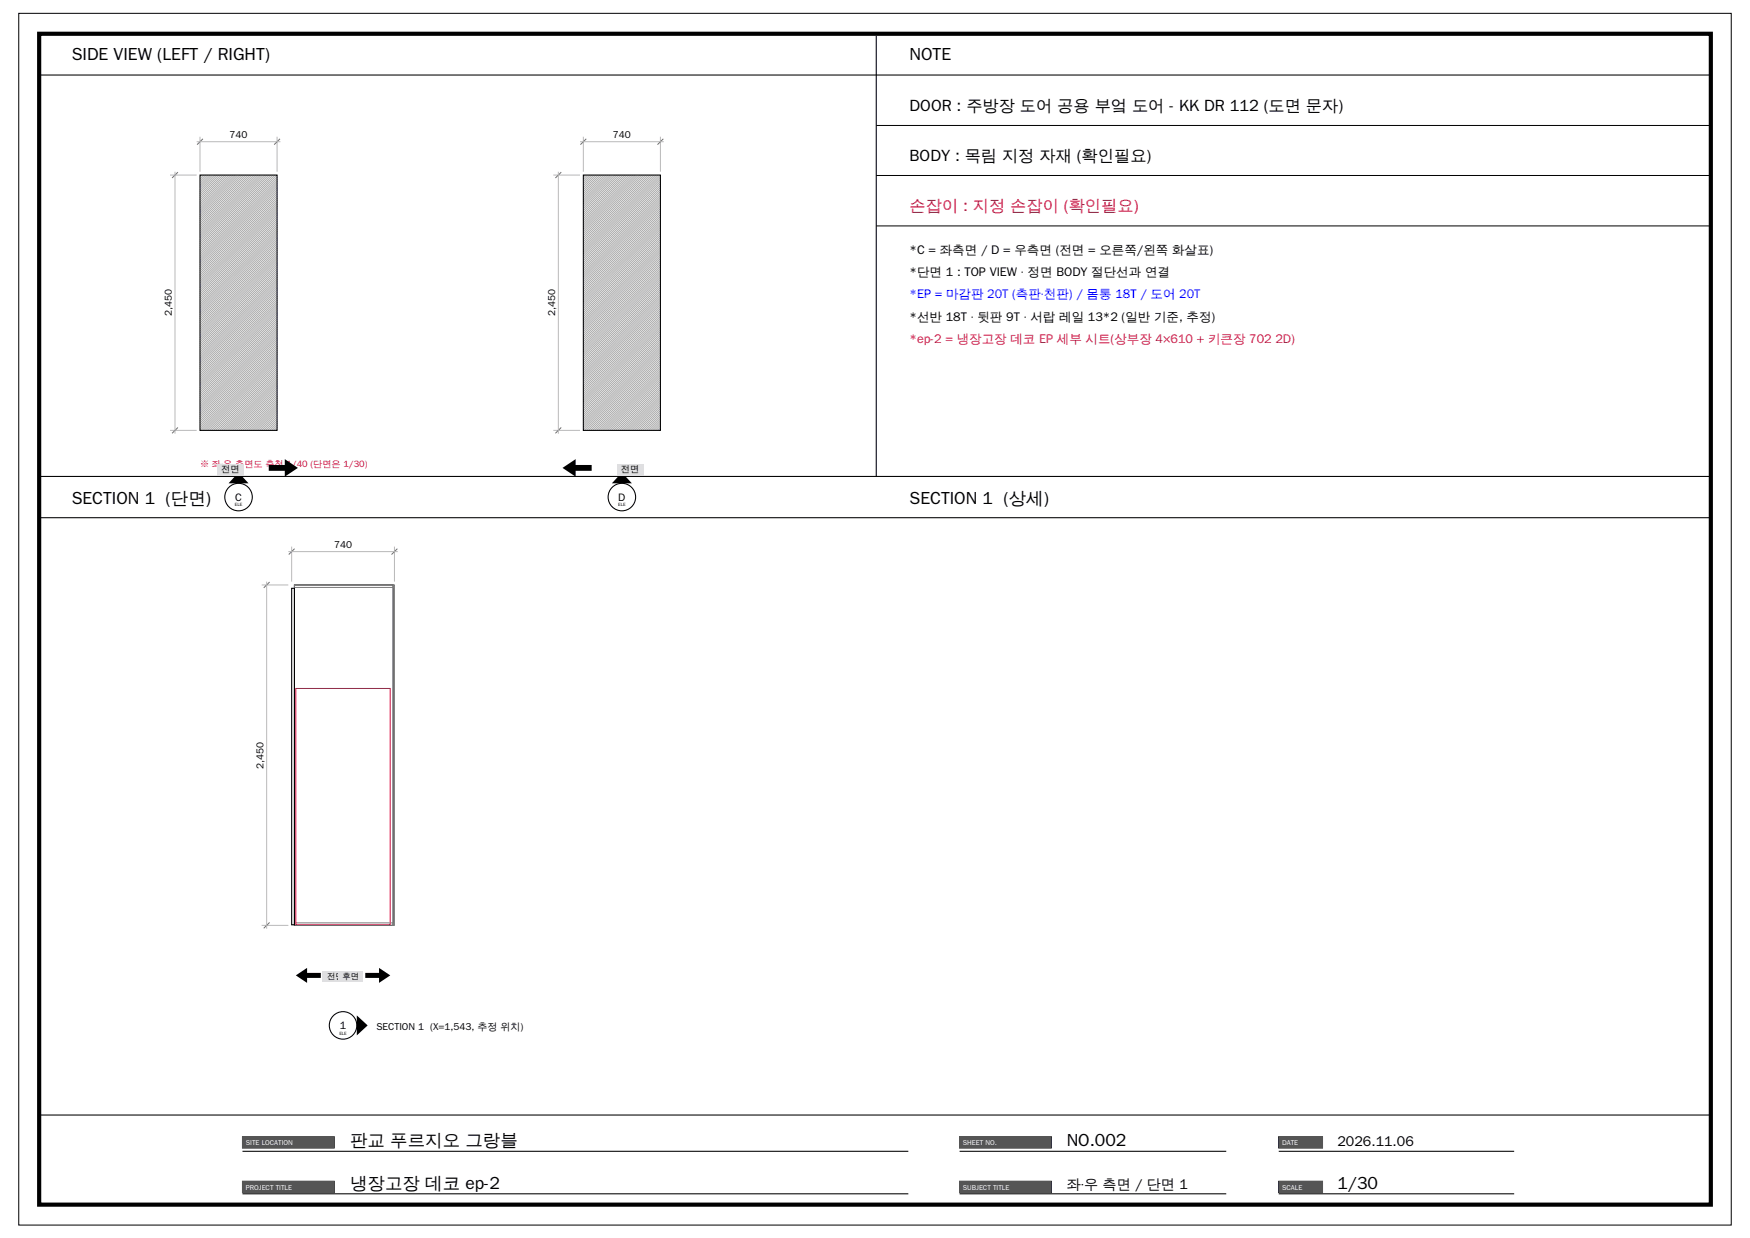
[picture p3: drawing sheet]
<svg xmlns="http://www.w3.org/2000/svg" width="420mm" height="297mm" viewBox="0 0 420 297" stroke-linecap="round" stroke-linejoin="round" font-family="sans-serif">
<path d="M4.5 3.2h411v290.7h-411zM210.3 30.1h200.3M210.3 42.1h200.3M210.3 54.2h200.3" fill="none" stroke="#000" stroke-width=".24"/>
<path d="M9.4 8.1h401.2v280.9h-401.2z" fill="none" stroke="#000" stroke-width="1" stroke-linecap="butt"/>
<path d="M9.4 18h401.2M210.3 8.6v105.7M9.4 114.3h401.2M9.4 124.2h401.2M9.4 267.5h401.2M58.2 272.7h22v2.7h-22z" fill="none" stroke="#000" stroke-width=".25"/>
<path d="M58.2 272.7h22v2.7h-22z" fill-rule="evenodd" fill="#555"/>
<path d="M58.2 276.2h159.8M58.2 283.4h22v2.7h-22z" fill="none" stroke="#000" stroke-width=".25"/>
<path d="M58.2 283.4h22v2.7h-22z" fill-rule="evenodd" fill="#555"/>
<path d="M230.3 272.7h22v2.7h-22zM58.2 286.4h159.8" fill="none" stroke="#000" stroke-width=".25"/>
<path d="M230.3 272.7h22v2.7h-22z" fill-rule="evenodd" fill="#555"/>
<path d="M230.3 276.2h64M230.3 283.4h22v2.7h-22z" fill="none" stroke="#000" stroke-width=".25"/>
<path d="M230.3 283.4h22v2.7h-22z" fill-rule="evenodd" fill="#555"/>
<path d="M306.9 272.7h10.5v2.7h-10.5zM230.3 286.4h64" fill="none" stroke="#000" stroke-width=".25"/>
<path d="M306.9 272.7h10.5v2.7h-10.5z" fill-rule="evenodd" fill="#555"/>
<path d="M306.9 276.2h56.5M306.9 283.4h10.5v2.7h-10.5z" fill="none" stroke="#000" stroke-width=".25"/>
<path d="M306.9 283.4h10.5v2.7h-10.5z" fill-rule="evenodd" fill="#555"/>
<g fill="none" stroke="#000" stroke-width=".25">
<path d="M48 42h18.5v61.3h-18.5zM306.9 286.4h56.5"/>
<circle cx="57.2" cy="119.2" r="3.3"/>
</g>
<g fill="none" stroke="#aaa" stroke-width=".24">
<path d="M48.5 42l-.5 .5M49 42l-1 1M49.5 42l-1.5 1.5M50 42l-2 2M50.5 42l-2.5 2.5M51 42l-3 3M51.5 42l-3.5 3.5M52 42l-4 4M52.5 42l-4.5 4.5M53 42l-5 5M53.5 42l-5.5 5.5M54 42l-6 6"/>
<path d="M54.5 42l-6.5 6.5M55 42l-7 7M55.5 42l-7.5 7.5M56 42l-8 8M56.5 42l-8.5 8.5M57 42l-9 9M57.5 42l-9.5 9.5M58 42l-10 10M58.5 42l-10.5 10.5M59 42l-11 11M59.5 42l-11.5 11.5M60 42l-12 12"/>
<path d="M60.5 42l-12.5 12.5M61 42l-13 13M61.5 42l-13.5 13.5M62 42l-14 14M62.5 42l-14.5 14.5M63 42l-15 15M63.5 42l-15.5 15.5M64 42l-16 16M64.5 42l-16.5 16.5M65 42l-17 17M65.5 42l-17.5 17.5M66 42l-18 18"/>
<path d="M66.5 42l-18.5 18.5M66.5 42.5l-18.5 18.5M66.5 43l-18.5 18.5M66.5 43.5l-18.5 18.5M66.5 44l-18.5 18.5M66.5 44.5l-18.5 18.5M66.5 45l-18.5 18.5M66.5 45.5l-18.5 18.5M66.5 46l-18.5 18.5M66.5 46.5l-18.5 18.5M66.5 47l-18.5 18.5M66.5 47.5l-18.5 18.5"/>
<path d="M66.5 48l-18.5 18.5M66.5 48.5l-18.5 18.5M66.5 49l-18.5 18.5M66.5 49.5l-18.5 18.5M66.5 50l-18.5 18.5M66.5 50.5l-18.5 18.5M66.5 51l-18.5 18.5M66.5 51.5l-18.5 18.5M66.5 52l-18.5 18.5M66.5 52.5l-18.5 18.5M66.5 53l-18.5 18.5M66.5 53.5l-18.5 18.5"/>
<path d="M66.5 54l-18.5 18.5M66.5 54.5l-18.5 18.5M66.5 55l-18.5 18.5M66.5 55.5l-18.5 18.5M66.5 56l-18.5 18.5M66.5 56.5l-18.5 18.5M66.5 57l-18.5 18.5M66.5 57.5l-18.5 18.5M66.5 58l-18.5 18.5M66.5 58.5l-18.5 18.5M66.5 59l-18.5 18.5M66.5 59.5l-18.5 18.5"/>
<path d="M66.5 60l-18.5 18.5M66.5 60.5l-18.5 18.5M66.5 61l-18.5 18.5M66.5 61.5l-18.5 18.5M66.5 62l-18.5 18.5M66.5 62.5l-18.5 18.5M66.5 63l-18.5 18.5M66.5 63.5l-18.5 18.5M66.5 64l-18.5 18.5M66.5 64.5l-18.5 18.5M66.5 65l-18.5 18.5M66.5 65.5l-18.5 18.5"/>
<path d="M66.5 66l-18.5 18.5M66.5 66.5l-18.5 18.5M66.5 67l-18.5 18.5M66.5 67.5l-18.5 18.5M66.5 68l-18.5 18.5M66.5 68.5l-18.5 18.5M66.5 69l-18.5 18.5M66.5 69.5l-18.5 18.5M66.5 70l-18.5 18.5M66.5 70.5l-18.5 18.5M66.5 71l-18.5 18.5M66.5 71.5l-18.5 18.5"/>
<path d="M66.5 72l-18.5 18.5M66.5 72.5l-18.5 18.5M66.5 73l-18.5 18.5M66.5 73.5l-18.5 18.5M66.5 74l-18.5 18.5M66.5 74.5l-18.5 18.5M66.5 75l-18.5 18.5M66.5 75.5l-18.5 18.5M66.5 76l-18.5 18.5M66.5 76.5l-18.5 18.5M66.5 77l-18.5 18.5M66.5 77.5l-18.5 18.5"/>
<path d="M66.5 78l-18.5 18.5M66.5 78.5l-18.5 18.5M66.5 79l-18.5 18.5M66.5 79.5l-18.5 18.5M66.5 80l-18.5 18.5M66.5 80.5l-18.5 18.5M66.5 81l-18.5 18.5M66.5 81.5l-18.5 18.5M66.5 82l-18.5 18.5M66.5 82.5l-18.5 18.5M66.5 83l-18.5 18.5M66.5 83.5l-18.5 18.5"/>
<path d="M66.5 84l-18.5 18.5M66.5 84.5l-18.5 18.5M66.5 85l-18.2 18.3M66.5 85.5l-17.7 17.8M66.5 86l-17.3 17.3M66.5 86.5l-16.8 16.8M66.5 87l-16.3 16.3M66.5 87.5l-15.7 15.8M66.5 88l-15.2 15.3M66.5 88.5l-14.8 14.8M66.5 89l-14.3 14.3M66.5 89.5l-13.7 13.8"/>
<path d="M66.5 90l-13.2 13.3M66.5 90.5l-12.8 12.8M66.5 91l-12.3 12.3M66.5 91.5l-11.7 11.8M66.5 92l-11.2 11.3M66.5 92.5l-10.8 10.8M66.5 93l-10.3 10.3M66.5 93.5l-9.8 9.8M66.5 94l-9.2 9.3M66.5 94.5l-8.7 8.8M66.5 95l-8.3 8.3M66.5 95.5l-7.8 7.8"/>
<path d="M66.5 96l-7.2 7.3M66.5 96.5l-6.7 6.8M66.5 97l-6.3 6.3M66.5 97.5l-5.8 5.8M66.5 98l-5.3 5.3M66.5 98.5l-4.7 4.8M66.5 99l-4.2 4.3M66.5 99.5l-3.8 3.8M66.5 100l-3.3 3.3M66.5 100.5l-2.7 2.8M66.5 101l-2.2 2.3M66.5 101.5l-1.8 1.8"/>
<path d="M66.5 102l-1.3 1.3M66.5 102.5l-.7 .8M66.5 103l-.2 .3"/>
</g>
<path d="M47.2 34h20.1M48 32.8v8.4M66.5 32.8v8.4M40.8 42h6.4M42 41.2v62.9M40.8 103.3h6.4" fill="none" stroke="#b9b9b9" stroke-width=".24"/>
<path d="M48.7 33.3l-1.4 1.4M67.2 33.3l-1.4 1.4M42.7 41.3l-1.4 1.4M42.7 102.5l-1.4 1.5" fill="none" stroke="#6e6e6e" stroke-width=".24"/>
<g fill="#000">
<path d="M57.3 113.3l2.3 2.7h-4.8z"/>
<path d="M64.5 111.6h3.8v-1.4l3.2 2-3.2 2.2v-1.4h-3.8z" fill-rule="evenodd"/>
</g>
<path d="M52.1 111.3h6.4v2.7h-6.4z" fill-rule="evenodd" fill="#e1e1e1"/>
<g fill="none" stroke="#aaa" stroke-width=".24">
<path d="M140.5 42l-.5 .5M141 42l-1 1M141.5 42l-1.5 1.5M142 42l-2 2M142.5 42l-2.5 2.5M143 42l-3 3M143.5 42l-3.5 3.5M144 42l-4 4M144.5 42l-4.5 4.5M145 42l-5 5M145.5 42l-5.5 5.5M146 42l-6 6"/>
<path d="M146.5 42l-6.5 6.5M147 42l-7 7M147.5 42l-7.5 7.5M148 42l-8 8M148.5 42l-8.5 8.5M149 42l-9 9M149.5 42l-9.5 9.5M150 42l-10 10M150.5 42l-10.5 10.5M151 42l-11 11M151.5 42l-11.5 11.5M152 42l-12 12"/>
<path d="M152.5 42l-12.5 12.5M153 42l-13 13M153.5 42l-13.5 13.5M154 42l-14 14M154.5 42l-14.5 14.5M155 42l-15 15M155.5 42l-15.5 15.5M156 42l-16 16M156.5 42l-16.5 16.5M157 42l-17 17M157.5 42l-17.5 17.5M158 42l-18 18"/>
<path d="M158.5 42l-18.5 18.5M158.5 42.5l-18.5 18.5M158.5 43l-18.5 18.5M158.5 43.5l-18.5 18.5M158.5 44l-18.5 18.5M158.5 44.5l-18.5 18.5M158.5 45l-18.5 18.5M158.5 45.5l-18.5 18.5M158.5 46l-18.5 18.5M158.5 46.5l-18.5 18.5M158.5 47l-18.5 18.5M158.5 47.5l-18.5 18.5"/>
<path d="M158.5 48l-18.5 18.5M158.5 48.5l-18.5 18.5M158.5 49l-18.5 18.5M158.5 49.5l-18.5 18.5M158.5 50l-18.5 18.5M158.5 50.5l-18.5 18.5M158.5 51l-18.5 18.5M158.5 51.5l-18.5 18.5M158.5 52l-18.5 18.5M158.5 52.5l-18.5 18.5M158.5 53l-18.5 18.5M158.5 53.5l-18.5 18.5"/>
<path d="M158.5 54l-18.5 18.5M158.5 54.5l-18.5 18.5M158.5 55l-18.5 18.5M158.5 55.5l-18.5 18.5M158.5 56l-18.5 18.5M158.5 56.5l-18.5 18.5M158.5 57l-18.5 18.5M158.5 57.5l-18.5 18.5M158.5 58l-18.5 18.5M158.5 58.5l-18.5 18.5M158.5 59l-18.5 18.5M158.5 59.5l-18.5 18.5"/>
<path d="M158.5 60l-18.5 18.5M158.5 60.5l-18.5 18.5M158.5 61l-18.5 18.5M158.5 61.5l-18.5 18.5M158.5 62l-18.5 18.5M158.5 62.5l-18.5 18.5M158.5 63l-18.5 18.5M158.5 63.5l-18.5 18.5M158.5 64l-18.5 18.5M158.5 64.5l-18.5 18.5M158.5 65l-18.5 18.5M158.5 65.5l-18.5 18.5"/>
<path d="M158.5 66l-18.5 18.5M158.5 66.5l-18.5 18.5M158.5 67l-18.5 18.5M158.5 67.5l-18.5 18.5M158.5 68l-18.5 18.5M158.5 68.5l-18.5 18.5M158.5 69l-18.5 18.5M158.5 69.5l-18.5 18.5M158.5 70l-18.5 18.5M158.5 70.5l-18.5 18.5M158.5 71l-18.5 18.5M158.5 71.5l-18.5 18.5"/>
<path d="M158.5 72l-18.5 18.5M158.5 72.5l-18.5 18.5M158.5 73l-18.5 18.5M158.5 73.5l-18.5 18.5M158.5 74l-18.5 18.5M158.5 74.5l-18.5 18.5M158.5 75l-18.5 18.5M158.5 75.5l-18.5 18.5M158.5 76l-18.5 18.5M158.5 76.5l-18.5 18.5M158.5 77l-18.5 18.5M158.5 77.5l-18.5 18.5"/>
<path d="M158.5 78l-18.5 18.5M158.5 78.5l-18.5 18.5M158.5 79l-18.5 18.5M158.5 79.5l-18.5 18.5M158.5 80l-18.5 18.5M158.5 80.5l-18.5 18.5M158.5 81l-18.5 18.5M158.5 81.5l-18.5 18.5M158.5 82l-18.5 18.5M158.5 82.5l-18.5 18.5M158.5 83l-18.5 18.5M158.5 83.5l-18.5 18.5"/>
<path d="M158.5 84l-18.5 18.5M158.5 84.5l-18.5 18.5M158.5 85l-18.2 18.3M158.5 85.5l-17.7 17.8M158.5 86l-17.2 17.3M158.5 86.5l-16.8 16.8M158.5 87l-16.3 16.3M158.5 87.5l-15.7 15.8M158.5 88l-15.3 15.3M158.5 88.5l-14.8 14.8M158.5 89l-14.3 14.3M158.5 89.5l-13.7 13.8"/>
<path d="M158.5 90l-13.2 13.3M158.5 90.5l-12.8 12.8M158.5 91l-12.3 12.3M158.5 91.5l-11.7 11.8M158.5 92l-11.2 11.3M158.5 92.5l-10.7 10.8M158.5 93l-10.3 10.3M158.5 93.5l-9.8 9.8M158.5 94l-9.2 9.3M158.5 94.5l-8.7 8.8M158.5 95l-8.3 8.3M158.5 95.5l-7.8 7.8"/>
<path d="M158.5 96l-7.2 7.3M158.5 96.5l-6.7 6.8M158.5 97l-6.3 6.3M158.5 97.5l-5.8 5.8M158.5 98l-5.3 5.3M158.5 98.5l-4.7 4.8M158.5 99l-4.2 4.3M158.5 99.5l-3.8 3.8M158.5 100l-3.3 3.3M158.5 100.5l-2.7 2.8M158.5 101l-2.2 2.3M158.5 101.5l-1.8 1.8"/>
<path d="M158.5 102l-1.3 1.3M158.5 102.5l-.7 .8M158.5 103l-.2 .3"/>
</g>
<g fill="none" stroke="#000" stroke-width=".25">
<path d="M140 42h18.5v61.3h-18.5z"/>
<circle cx="149.2" cy="119.2" r="3.3"/>
</g>
<path d="M139.2 34h20.1M140 32.8v8.4M158.5 32.8v8.4M132.8 42h6.4M134 41.2v62.9M132.8 103.3h6.4" fill="none" stroke="#b9b9b9" stroke-width=".24"/>
<path d="M140.7 33.3l-1.4 1.4M159.2 33.3l-1.4 1.4M134.7 41.3l-1.4 1.4M134.7 102.5l-1.4 1.5" fill="none" stroke="#6e6e6e" stroke-width=".24"/>
<g fill="#000">
<path d="M149.3 113.3l2.3 2.7h-4.8z"/>
<path d="M135 112.2l3.1-2v1.4h3.9v1.4h-3.9v1.4z" fill-rule="evenodd"/>
</g>
<path d="M148 111.3h6.4v2.7h-6.4z" fill-rule="evenodd" fill="#e1e1e1"/>
<path d="M70 141.1h.7v80.8h-.7zM70.7 140.3h23.7v81.7h-23.7z" fill="none" stroke="#000" stroke-width=".25"/>
<path d="M70.7 140.3h23.7v.6h-23.7zM94.4 140.3h.3v81.7h-.3zM70.7 221.4h23.7v.6h-23.7z" fill="none" stroke="#7d7d7d" stroke-width=".24"/>
<path d="M71 165.2h22.7v56.6h-22.7z" fill="none" stroke="#de0038" stroke-width=".24"/>
<path d="M64 139.5v83.3M69.2 132.3h26.3M70 131.1v8.4M94.7 131.1v8.4M62.8 140.3h6.4M62.8 222h6.4" fill="none" stroke="#b9b9b9" stroke-width=".24"/>
<path d="M64.7 139.6l-1.4 1.4M70.7 131.6l-1.4 1.4M95.4 131.6l-1.4 1.4M64.7 221.3l-1.4 1.4" fill="none" stroke="#6e6e6e" stroke-width=".24"/>
<path d="M71 234l2.7-1.8v1.2h3.3v1.2h-3.3v1.2z" fill-rule="evenodd" fill="#000"/>
<path d="M77.5 233.1h6v2.5h-6z" fill-rule="evenodd" fill="#e1e1e1"/>
<path d="M87.7 233.4h3.3v-1.2l2.7 1.8-2.7 1.8v-1.2h-3.3z" fill-rule="evenodd" fill="#000"/>
<path d="M81.2 233.1h6v2.5h-6z" fill-rule="evenodd" fill="#e1e1e1"/>
<circle cx="82.3" cy="246" r="3.3" fill="none" stroke="#000" stroke-width=".25"/>
<path d="M85.6 243.6l2.6 2.4-2.6 2.4z" fill="#000"/>
<g font-size="4.2">
<text x="17.2" y="14.5">SIDE VIEW (LEFT / RIGHT)</text>
<text x="218.3" y="14.5">NOTE</text>
<text x="17.2" y="120.8">SECTION 1 (단면)</text>
<text x="218.3" y="120.8">SECTION 1 (상세)</text>
<text x="84" y="275">판교 푸르지오 그랑블</text>
<text x="256" y="275">NO.002</text>
<text x="84" y="285.2">냉장고장 데코 ep-2</text>
<text x="321" y="285.2">1/30</text>
</g>
<g font-size="3.9">
<text x="218.3" y="26.6">DOOR : 주방장 도어 공용 부엌 도어 - KK DR 112 (도면 문자)</text>
<text x="218.3" y="38.6">BODY : 목림 지정 자재 (확인필요)</text>
</g>
<text font-size="3.9" fill="#de0038" x="218.3" y="50.6">손잡이 : 지정 손잡이 (확인필요)</text>
<g font-size="3.4">
<text x="321" y="275">2026.11.06</text>
<text x="256" y="285.2">좌·우 측면 / 단면 1</text>
</g>
<g font-size="3">
<text x="218.3" y="61">*C = 좌측면 / D = 우측면 (전면 = 오른쪽/왼쪽 화살표)</text>
<text x="218.3" y="66.3">*단면 1 : TOP VIEW · 정면 BODY 절단선과 연결</text>
<text x="218.3" y="76.9">*선반 18T · 뒷판 9T · 서랍 레일 13*2 (일반 기준, 추정)</text>
</g>
<text font-size="3" fill="#00f" x="218.3" y="71.6">*EP = 마감판 20T (측판·천판) / 몸통 18T / 도어 20T</text>
<text font-size="3" fill="#de0038" x="218.3" y="82.2">*ep-2 = 냉장고장 데코 EP 세부 시트(상부장 4×610 + 키큰장 702 2D)</text>
<g font-size="2.6">
<text x="56.4" y="120.1">C</text>
<text x="148.4" y="120.1">D</text>
<text x="81.6" y="246.9">1</text>
</g>
<g font-size="2.4">
<text x="55.1" y="33.2">740</text>
<text x="147.1" y="33.2">740</text>
<text x="41.2" y="75.9" transform="rotate(-90 41.2 75.9)">2,450</text>
<text x="133.2" y="75.9" transform="rotate(-90 133.2 75.9)">2,450</text>
<text x="80.2" y="131.5">740</text>
<text x="63.2" y="184.4" transform="rotate(-90 63.2 184.4)">2,450</text>
<text x="90.3" y="247.2">SECTION 1 (X=1,543, 추정 위치)</text>
</g>
<text font-size="2.2" fill="#de0038" x="48" y="112">※ 좌·우 측면도 축척 1/40 (단면은 1/30)</text>
<g font-size="2.2">
<text x="53.1" y="113.3">전면</text>
<text x="149" y="113.3">전면</text>
</g>
<text font-size="2" x="78.5" y="234.9">전면후면</text>
<g font-size="1.7" fill="#fff">
<text x="59" y="274.8">SITE LOCATION</text>
<text x="231.1" y="274.8">SHEET NO.</text>
<text x="307.7" y="274.8">DATE</text>
<text x="59" y="285.5">PROJECT TITLE</text>
<text x="231.1" y="285.5">SUBJECT TITLE</text>
<text x="307.7" y="285.5">SCALE</text>
</g>
<g font-size="1.1">
<text x="56.4" y="121.5">ELE</text>
<text x="148.4" y="121.5">ELE</text>
<text x="81.4" y="248.2">ELE</text>
</g>
</svg>
